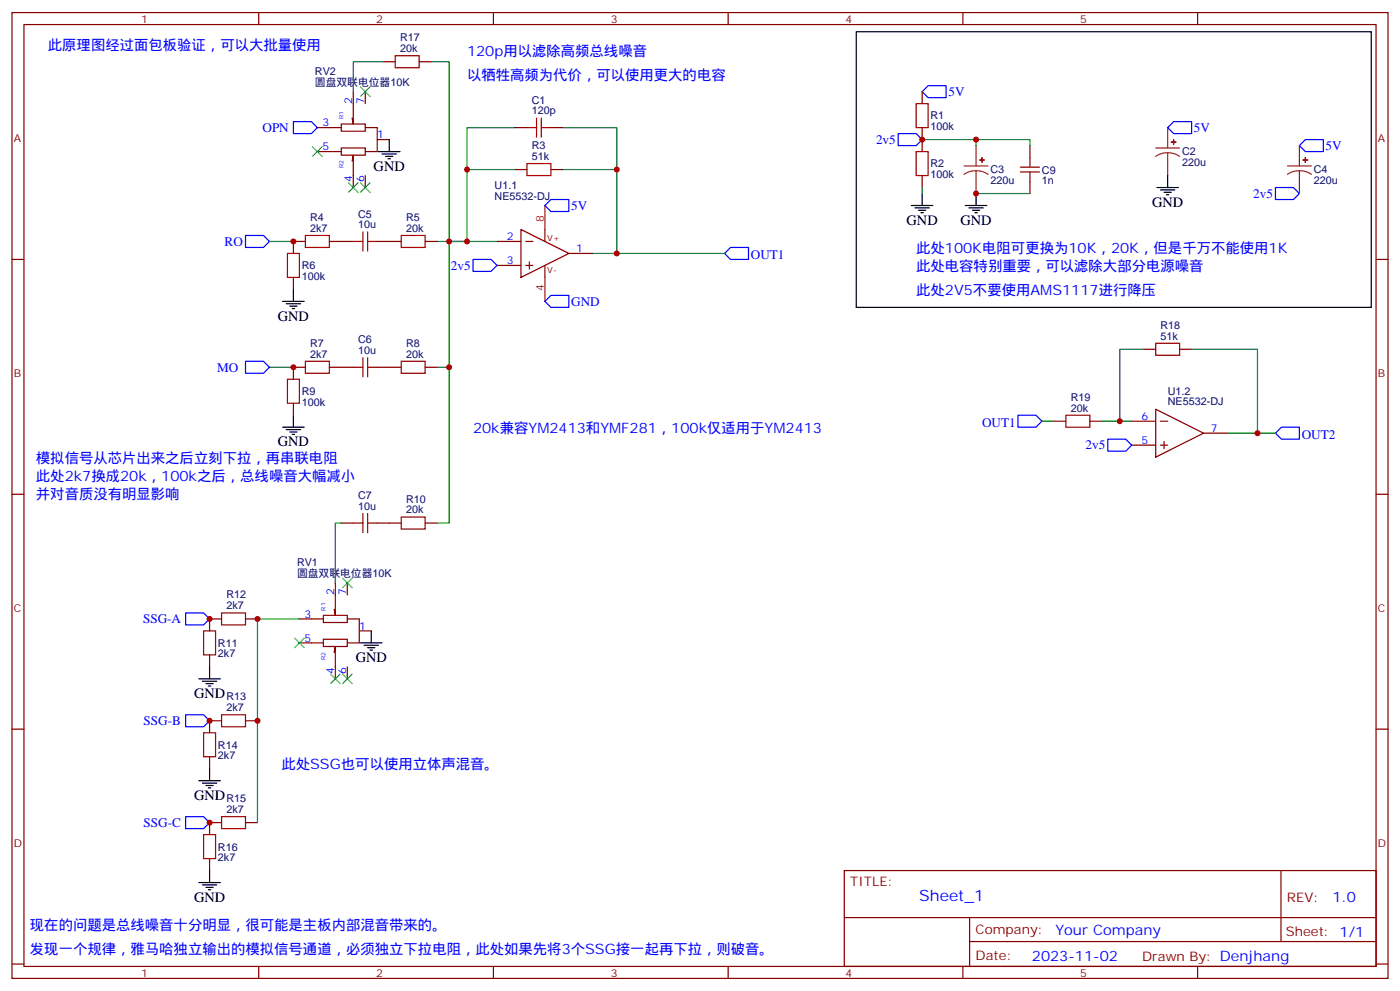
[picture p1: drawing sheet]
<svg xmlns="http://www.w3.org/2000/svg" width="412mm" height="292mm" viewBox="0 0 412 292" stroke-linecap="round" stroke-linejoin="round" font-family="sans-serif">
<g fill="none" stroke="#870000" stroke-width=".35">
<path d="M3.5 3.7h405.4v284.3h-405.4zM7.1 7.2h398.2v277.3h-398.2zM76.2 3.7v3.5M112.9 18.2h3.5M123.5 18.2h3.5M145.3 3.7v3.5M214.5 3.7v3.5M283.6 3.7v3.5M352.8 3.7v3.5M93.5 37.6h7M100.5 36.5h7.1v2.1h-7.1zM104.1 27v9.5l-.4-1.8"/>
<path d="M107.6 37.6h3.5v7h-3.5M107.6 27v3.5M151.7 37.6h3.5M162.3 37.6h3.5M271.6 27v3.5M271.6 37.6v7M93.5 44.6h7M100.5 43.6h7.1v2.1h-7.1zM103.7 47.4l.4-1.7v9.5M107.6 51.7v3.5M111.1 41.1h3.6M151.7 49.9h3.5"/>
<path d="M162.3 49.9h3.5M271.6 51.7v3.5M303.4 42.9v3.5M303.4 53.4v3.6M3.5 76.4h3.6M90 71.1h-3.6v3.5M97 71.1h7.1M111.1 71.1h7.1M125.2 71.1h3.6M146.4 71.1h7.1M146.4 78.1h7.1M153.5 67.6l14.1 7-14.1 7.1z"/>
<path d="M154.9 71.1h2.1M154.9 78.1h2.1M155.9 77.1v2.1M160.5 67.6v3.5M160.5 78.1v3.6M167.6 74.6h7M405.3 76.4h3.6M86.4 81.7v3.5M86.4 118.7v3.5M90 108.1h-3.6v3.6M97 108.1h7.1M111.1 108.1h7.1"/>
<path d="M125.2 108.1h3.6M336.9 102.8h3.5M347.5 102.8h3.5M310.4 124h3.6M321 124h3.6M333.4 124h7M333.4 131.1h7M340.4 120.5l14.1 7-14.1 7.1zM341.8 124h2.2M341.8 131.1h2.2M342.9 130v2.1M354.5 127.5h7.1"/>
<path d="M3.5 145.5h3.6M100.5 154h3.6M111.1 154h7.1M125.2 154h3.6M405.3 145.5h3.6M98.8 171.6v9.6l-.4-1.8M102.3 171.6v3.6M61.7 192.8v3.5M65.3 182.2h-3.6v3.5M72.3 182.2h3.5M88.2 182.2h7M88.2 189.3h7"/>
<path d="M95.2 181.2h7.1v2.1h-7.1zM95.2 188.2h7.1v2.1h-7.1zM98.4 192.1l.4-1.8v9.5M102.3 182.2h3.5v7.1h-3.5M102.3 196.3v3.5M105.8 185.7h3.6M3.5 214.7h3.6M65.3 212.2h-3.6v3.5M72.3 212.2h3.5M405.3 214.7h3.6M61.7 222.8v3.5M61.7 252.8v3.5"/>
<path d="M65.3 242.2h-3.6v3.5M72.3 242.2h3.5M248.7 256.3h156.6v28.2h-156.6zM377.3 256.3v20.9M248.7 270.1h156.5M285.6 277.2h119.6M285.6 270.1v14.2M3.5 283.8h3.6M76.2 284.5v3.5M145.3 284.5v3.5M214.5 284.5v3.5M283.6 284.5v3.5"/>
<path d="M352.8 284.5v3.5M405.3 283.8h3.6"/>
</g>
<path d="M160.5 60.5v7.1M160.5 81.7v7" fill="none" stroke="#f00" stroke-width=".35"/>
<g fill="none" stroke="#00f" stroke-width=".35">
<path d="M86.4 35.8h5.3l1.8 1.8-1.8 1.7h-5.3zM264.6 39.3h5.3l1.7 1.8-1.7 1.8h-5.3zM271.6 27l1.8-1.8h5.3v3.6h-5.3zM345.7 35.8h5.3v3.5h-5.3l-1.7-1.7zM375.7 55.2h5.3l1.8 1.8-1.8 1.7h-5.3zM382.8 42.9l1.7-1.8h5.3v3.5h-5.3zM72.3 69.3h5.3l1.8 1.8-1.8 1.7h-5.3zM139.3 76.4h5.3l1.8 1.7-1.8 1.8h-5.3zM160.5 60.5l1.8-1.8h5.3v3.6h-5.3zM215.2 72.8h5.3v3.6h-5.3l-1.8-1.8zM162.3 87h5.3v3.5h-5.3l-1.8-1.8zM72.3 106.4h5.3l1.8 1.7-1.8 1.8h-5.3z"/>
<path d="M299.9 122.2h5.3l1.7 1.8-1.7 1.8h-5.3zM326.3 129.3h5.3l1.8 1.8-1.8 1.7h-5.3zM377.5 125.8h5.3v3.5h-5.3l-1.8-1.8zM54.7 180.4h5.3l1.7 1.8-1.7 1.8h-5.3zM54.7 210.4h5.3l1.7 1.8-1.7 1.8h-5.3zM54.7 240.4h5.3l1.7 1.8-1.7 1.7h-5.3z"/>
</g>
<g fill="none" stroke="#a10000" stroke-width=".35">
<path d="M116.4 16.4h7.1v3.5h-7.1zM155.2 37.6h2.8M158 34.7v5.7M159.5 37.6h2.8M159.5 34.7v5.7M269.9 30.5h3.5v7.1h-3.5zM155.2 48.2h7.1v3.5h-7.1zM269.9 44.6h3.5v7.1h-3.5zM300.6 50.6h5.6M300.6 49.2h5.6M303.4 46.4v2.8M303.4 50.6v2.8"/>
<path d="M84.7 74.6h3.5v7.1h-3.5zM90 69.3h7v3.5h-7zM104.1 71.1h2.8M106.9 68.3v5.6M108.3 71.1h2.8M108.3 68.3v5.6M118.2 69.3h7v3.5h-7zM84.7 111.7h3.5v7h-3.5zM90 106.4h7v3.5h-7zM104.1 108.1h2.8M106.9 105.3v5.6M108.3 105.3v5.6"/>
<path d="M108.3 108.1h2.8M118.2 106.4h7v3.5h-7zM340.4 101.1h7.1v3.5h-7.1zM314 122.2h7v3.6h-7zM104.1 154h2.8M106.9 151.2v5.6M108.3 151.2v5.6M108.3 154h2.8M118.2 152.2h7v3.6h-7zM60 185.7h3.5v7.1h-3.5zM65.3 180.4h7v3.6h-7zM60 215.7h3.5v7.1h-3.5z"/>
<path d="M65.3 210.4h7v3.6h-7zM60 245.7h3.5v7.1h-3.5zM65.3 240.4h7v3.5h-7z"/>
</g>
<g fill="none" stroke="#008700" stroke-width=".35">
<path d="M112.9 18.2h-8.8v8.8M127 18.2h5.3v52.9M151.7 37.6h-14.1v12.3M165.8 37.6h15.9v12.3M151.7 49.9h-14.1v21.2h-5.3v37h-3.5M165.8 49.9h15.9v24.7h-7.1M271.6 41.1h15.9v1.8M271.6 55.2v1.8M287.5 41.1h15.9v1.8M287.5 57h15.9M79.4 71.1h7M128.8 71.1h17.6"/>
<path d="M181.7 74.6h31.7M79.4 108.1h7M132.3 108.1v45.9h-3.5M336.9 102.8h-7.1v21.2M351 102.8h19.4v24.7h-8.8M306.9 124h3.5M324.6 124h8.8M370.4 127.5h5.3M100.5 154h-1.7v17.6M88.2 182.2h-12.4v60"/>
</g>
<g fill="none" stroke="#000" stroke-width=".35">
<path d="M252.2 9.3h151.7v81.2h-151.7zM111.5 44.6h6.3M112.5 45.3h4.3M113.6 46h2.1M114.3 46.7h.7M114.7 41.1v3.5M271.6 57v3.5M287.5 57v3.5M340.8 55.2h6.3M341.8 55.9h4.3M342.9 56.6h2.1M343.6 57.3h.7"/>
<path d="M344 51.7v3.5M268.5 60.5h6.3M269.5 61.2h4.3M270.6 61.9h2.1M271.3 62.6h.7M284.3 60.5h6.4M285.4 61.2h4.2M286.5 61.9h2.1M287.2 62.6h.7M83.3 88.7h6.3M84.3 89.4h4.2M85.4 90.1h2.1"/>
<path d="M86.1 90.8h.7M86.4 85.2v3.5M83.3 125.8h6.3M84.3 126.5h4.2M85.4 127.2h2.1M86.1 127.9h.7M86.4 122.2v3.6M58.6 199.8h6.3M61.7 196.3v3.5M106.2 189.3h6.3M107.2 190h4.3M108.3 190.7h2.1"/>
<path d="M109 191.4h.7M109.4 185.7v3.6M59.6 200.6h4.3M60.7 201.3h2.1M61.4 202h.7M58.6 229.8h6.3M59.6 230.5h4.3M60.7 231.2h2.1M61.4 232h.7M61.7 226.3v3.5M58.6 259.8h6.3M61.7 256.3v3.5"/>
<path d="M59.6 260.5h4.3M60.7 261.2h2.1M61.4 261.9h.7"/>
</g>
<g fill="none" stroke="#3c3" stroke-width=".35">
<path d="M106.2 25.6l2.8 2.8M109 25.6l-2.8 2.8M92.1 43.2l2.8 2.8M94.9 43.2l-2.8 2.8M102.7 53.8l2.8 2.8M105.5 53.8l-2.8 2.8M106.2 53.8l2.8 2.8M109 53.8l-2.8 2.8M100.9 170.2l2.8 2.8M103.7 170.2l-2.8 2.8M86.8 187.9l2.8 2.8M89.6 187.9l-2.8 2.8"/>
<path d="M97.4 198.4l2.8 2.9M100.2 198.4l-2.8 2.9M100.9 198.4l2.8 2.9M103.7 198.4l-2.8 2.9"/>
</g>
<g fill="none" stroke="#8c2424" stroke-width=".35">
<path d="M344 37.6v6M284 48.9h7M287.5 50.3l-1.8 .2-1.7 .8M287.5 50.3l1.9 .2 1.6 .8M287.5 42.9v6M287.5 50.3v6.7M340.4 43.6h7.1M344 45l-1.9 .2-1.7 .8M344 45l1.8 .2 1.7 .8M344 45v6.7M379.2 48.9h7.1M382.8 50.3l-1.9 .2-1.7 .8"/>
<path d="M382.8 50.3l1.8 .2 1.7 .8M382.8 42.9v6M382.8 50.3v6.7"/>
</g>
<g fill="#8c2424" stroke="#8c2424" stroke-width=".35">
<path d="M288.6 47.1h1.4z"/>
<path d="M289.2 46.4l.1 1.4z"/>
<path d="M345 41.8h1.4z"/>
<path d="M345.7 41.1v1.4z"/>
<path d="M383.8 47.1h1.4z"/>
<path d="M384.5 46.4v1.4z"/>
</g>
<g fill="#c00">
<circle cx="86.4" cy="71.1" r=".88"/>
<circle cx="181.7" cy="49.9" r=".88"/>
<circle cx="137.6" cy="49.9" r=".88"/>
<circle cx="137.6" cy="71.1" r=".88"/>
<circle cx="181.7" cy="74.6" r=".88"/>
<circle cx="86.4" cy="108.1" r=".88"/>
<circle cx="132.3" cy="108.1" r=".88"/>
<circle cx="271.6" cy="41.1" r=".88"/>
<circle cx="61.7" cy="182.2" r=".88"/>
<circle cx="61.7" cy="212.2" r=".88"/>
<circle cx="61.7" cy="242.2" r=".88"/>
<circle cx="75.8" cy="182.2" r=".88"/>
<circle cx="75.8" cy="212.2" r=".88"/>
<circle cx="132.3" cy="71.1" r=".88"/>
<circle cx="329.8" cy="124" r=".88"/>
<circle cx="287.5" cy="41.1" r=".88"/>
<circle cx="287.5" cy="57" r=".88"/>
<circle cx="370.4" cy="127.5" r=".88"/>
</g>
<text font-size="4.6" fill="#00f" x="270.8" y="265.3">Sheet_1</text>
<g font-size="4.2" fill="#00f">
<text x="14.1" y="14.6">此原理图经过面包板验证，可以大批量使用</text>
<text x="137.6" y="16.4">120p用以滤除高频总线噪音</text>
<text x="137.6" y="23.5">以牺牲高频为代价，可以使用更大的电容</text>
<text x="269.9" y="74.6">此处100K电阻可更换为10K，20K，但是千万不能使用1K</text>
<text x="269.9" y="79.9">此处电容特别重要，可以滤除大部分电源噪音</text>
<text x="269.9" y="87">此处2V5不要使用AMS1117进行降压</text>
<text x="139.3" y="127.5">20k兼容YM2413和YMF281，100k仅适用于YM2413</text>
<text x="10.6" y="136.3">模拟信号从芯片出来之后立刻下拉，再串联电阻</text>
<text x="10.6" y="141.6">此处2k7换成20k，100k之后，总线噪音大幅减小</text>
<text x="10.6" y="146.9">并对音质没有明显影响</text>
<text x="82.9" y="226.3">此处SSG也可以使用立体声混音。</text>
<text x="392.5" y="265.6">1.0</text>
<text x="8.8" y="273.9">现在的问题是总线噪音十分明显，很可能是主板内部混音带来的。</text>
<text x="310.9" y="275.1">Your Company</text>
<text x="8.8" y="281">发现一个规律，雅马哈独立输出的模拟信号通道，必须独立下拉电阻，此处如果先将3个SSG接一起再下拉，则破音。</text>
<text x="304" y="282.9">2023-11-02</text>
</g>
<g font-size="4.2">
<text x="110.1" y="50.3">GND</text>
<text x="339.4" y="60.9">GND</text>
<text x="267.1" y="66.1">GND</text>
<text x="282.9" y="66.1">GND</text>
<text x="81.8" y="94.4">GND</text>
<text x="81.8" y="131.4">GND</text>
<text x="104.8" y="194.9">GND</text>
<text x="57.1" y="205.5">GND</text>
<text x="57.1" y="235.5">GND</text>
<text x="57.1" y="265.5">GND</text>
</g>
<g font-size="3.9" fill="#00f">
<text x="279.4" y="28.3">5V</text>
<text x="77.3" y="38.8">OPN</text>
<text x="351.7" y="38.9">5V</text>
<text x="258.1" y="42.4">2v5</text>
<text x="390.5" y="44.2">5V</text>
<text x="369.2" y="58.2">2v5</text>
<text x="168.3" y="61.9">5V</text>
<text x="66.2" y="72.4">RO</text>
<text x="221.2" y="76.4">OUT1</text>
<text x="132.8" y="79.4">2v5</text>
<text x="168.3" y="90.1">GND</text>
<text x="64" y="109.4">MO</text>
<text x="289.3" y="125.8">OUT1</text>
<text x="383.5" y="129.3">OUT2</text>
<text x="319.8" y="132.3">2v5</text>
<text x="42.1" y="183.4">SSG-A</text>
<text x="42.3" y="213.4">SSG-B</text>
<text x="42.3" y="243.4">SSG-C</text>
</g>
<g font-size="3.9" fill="#800">
<text x="250.5" y="260.9">TITLE:</text>
<text x="379.1" y="265.6">REV:</text>
<text x="287.4" y="275.1">Company:</text>
<text x="378.7" y="275.7">Sheet: 1/1</text>
<text x="287.4" y="282.8">Date:</text>
<text x="336.4" y="282.8">Drawn By: Denjhang</text>
</g>
<g font-size="3.2" fill="#800">
<text x="41.6" y="6.7">1</text>
<text x="110.8" y="6.7">2</text>
<text x="179.9" y="6.7">3</text>
<text x="249.1" y="6.7">4</text>
<text x="318.2" y="6.7">5</text>
<text x="4.1" y="41.8">A</text>
<text x="405.9" y="41.8">A</text>
<text x="4.1" y="110.9">B</text>
<text x="405.9" y="110.9">B</text>
<text x="4.1" y="180.1">C</text>
<text x="405.9" y="180.1">C</text>
<text x="4.1" y="249.2">D</text>
<text x="405.9" y="249.2">D</text>
<text x="41.6" y="287.5">1</text>
<text x="110.8" y="287.5">2</text>
<text x="179.9" y="287.5">3</text>
<text x="249.1" y="287.5">4</text>
<text x="318.2" y="287.5">5</text>
</g>
<g font-size="3.2" fill="#000080">
<text x="117.8" y="15.3">20k</text>
<text x="117.8" y="12.1">R17</text>
<text x="92.8" y="22.1">RV2</text>
<text x="92.8" y="25.2">圆盘双联电位器10K</text>
<text x="156.6" y="33.7">120p</text>
<text x="156.6" y="30.5">C1</text>
<text x="274.1" y="35.2">R1</text>
<text x="274.1" y="38.4">100k</text>
<text x="156.6" y="47.1">51k</text>
<text x="156.6" y="43.9">R3</text>
<text x="348.2" y="45.8">C2</text>
<text x="274.1" y="52.5">100k</text>
<text x="274.1" y="49.3">R2</text>
<text x="291.7" y="51.1">C3</text>
<text x="306.9" y="51.1">C9</text>
<text x="348.2" y="49">220u</text>
<text x="387" y="51.1">C4</text>
<text x="145.7" y="58.7">NE5532-DJ</text>
<text x="145.7" y="55.5">U1.1</text>
<text x="291.7" y="54.3">220u</text>
<text x="306.9" y="54.2">1n</text>
<text x="387" y="54.3">220u</text>
<text x="91.4" y="65">R4</text>
<text x="105.5" y="64.1">C5</text>
<text x="119.6" y="65">R5</text>
<text x="91.4" y="68.3">2k7</text>
<text x="105.5" y="67.2">10u</text>
<text x="119.6" y="68.3">20k</text>
<text x="88.9" y="82.4">100k</text>
<text x="88.9" y="79.3">R6</text>
<text x="105.5" y="101.1">C6</text>
<text x="341.9" y="100">51k</text>
<text x="341.9" y="96.8">R18</text>
<text x="91.4" y="105.3">2k7</text>
<text x="91.4" y="102.1">R7</text>
<text x="105.5" y="104.2">10u</text>
<text x="119.6" y="105.3">20k</text>
<text x="119.6" y="102.1">R8</text>
<text x="88.9" y="119.5">100k</text>
<text x="88.9" y="116.4">R9</text>
<text x="315.4" y="118">R19</text>
<text x="344" y="119.3">NE5532-DJ</text>
<text x="344" y="116.1">U1.2</text>
<text x="315.4" y="121.2">20k</text>
<text x="105.5" y="147">C7</text>
<text x="119.6" y="147.9">R10</text>
<text x="105.5" y="150.1">10u</text>
<text x="119.6" y="151.2">20k</text>
<text x="87.5" y="166.7">RV1</text>
<text x="87.5" y="169.9">圆盘双联电位器10K</text>
<text x="66.7" y="179.4">2k7</text>
<text x="66.7" y="176.2">R12</text>
<text x="64.2" y="190.4">R11</text>
<text x="64.2" y="193.6">2k7</text>
<text x="66.7" y="209.4">2k7</text>
<text x="66.7" y="206.1">R13</text>
<text x="64.2" y="220.4">R14</text>
<text x="64.2" y="223.6">2k7</text>
<text x="66.7" y="239.4">2k7</text>
<text x="66.7" y="236.1">R15</text>
<text x="64.2" y="250.4">R16</text>
<text x="64.2" y="253.5">2k7</text>
</g>
<g font-size="3.2" fill="#00f">
<text x="103.7" y="30.5" transform="rotate(-90 103.7 30.5)">2</text>
<text x="107.2" y="30.5" transform="rotate(-90 107.2 30.5)">7</text>
<text x="95" y="37.2">3</text>
<text x="111.1" y="40.7">1</text>
<text x="95" y="44.3">5</text>
<text x="103.7" y="53.7" transform="rotate(-90 103.7 53.7)">4</text>
<text x="107.2" y="53.7" transform="rotate(-90 107.2 53.7)">6</text>
<text x="149.3" y="70.7">2</text>
<text x="149.3" y="77.8">3</text>
<text x="169.7" y="74.3">1</text>
<text x="336.3" y="123.6">6</text>
<text x="336.3" y="130.7">5</text>
<text x="356.7" y="127.2">7</text>
<text x="98.4" y="175.2" transform="rotate(-90 98.4 175.2)">2</text>
<text x="102" y="175.2" transform="rotate(-90 102 175.2)">7</text>
<text x="89.7" y="181.9">3</text>
<text x="105.8" y="185.4">1</text>
<text x="89.7" y="188.9">5</text>
<text x="98.4" y="198.3" transform="rotate(-90 98.4 198.3)">4</text>
<text x="102" y="198.3" transform="rotate(-90 102 198.3)">6</text>
</g>
<g font-size="3.2" fill="#f00">
<text x="160.2" y="65.4" transform="rotate(-90 160.2 65.4)">8</text>
<text x="160.2" y="85.8" transform="rotate(-90 160.2 85.8)">4</text>
</g>
<g font-size="2.5" fill="#800">
<text x="161.2" y="71.1">V+</text>
<text x="161.2" y="80.3">V-</text>
</g>
<g font-size="1.8" fill="#00f">
<text x="101.2" y="35.1" transform="rotate(-90 101.2 35.1)">R1</text>
<text x="101.2" y="49.6" transform="rotate(-90 101.2 49.6)">R2</text>
<text x="95.9" y="179.8" transform="rotate(-90 95.9 179.8)">R1</text>
<text x="95.9" y="194.2" transform="rotate(-90 95.9 194.2)">R2</text>
</g>
</svg>
